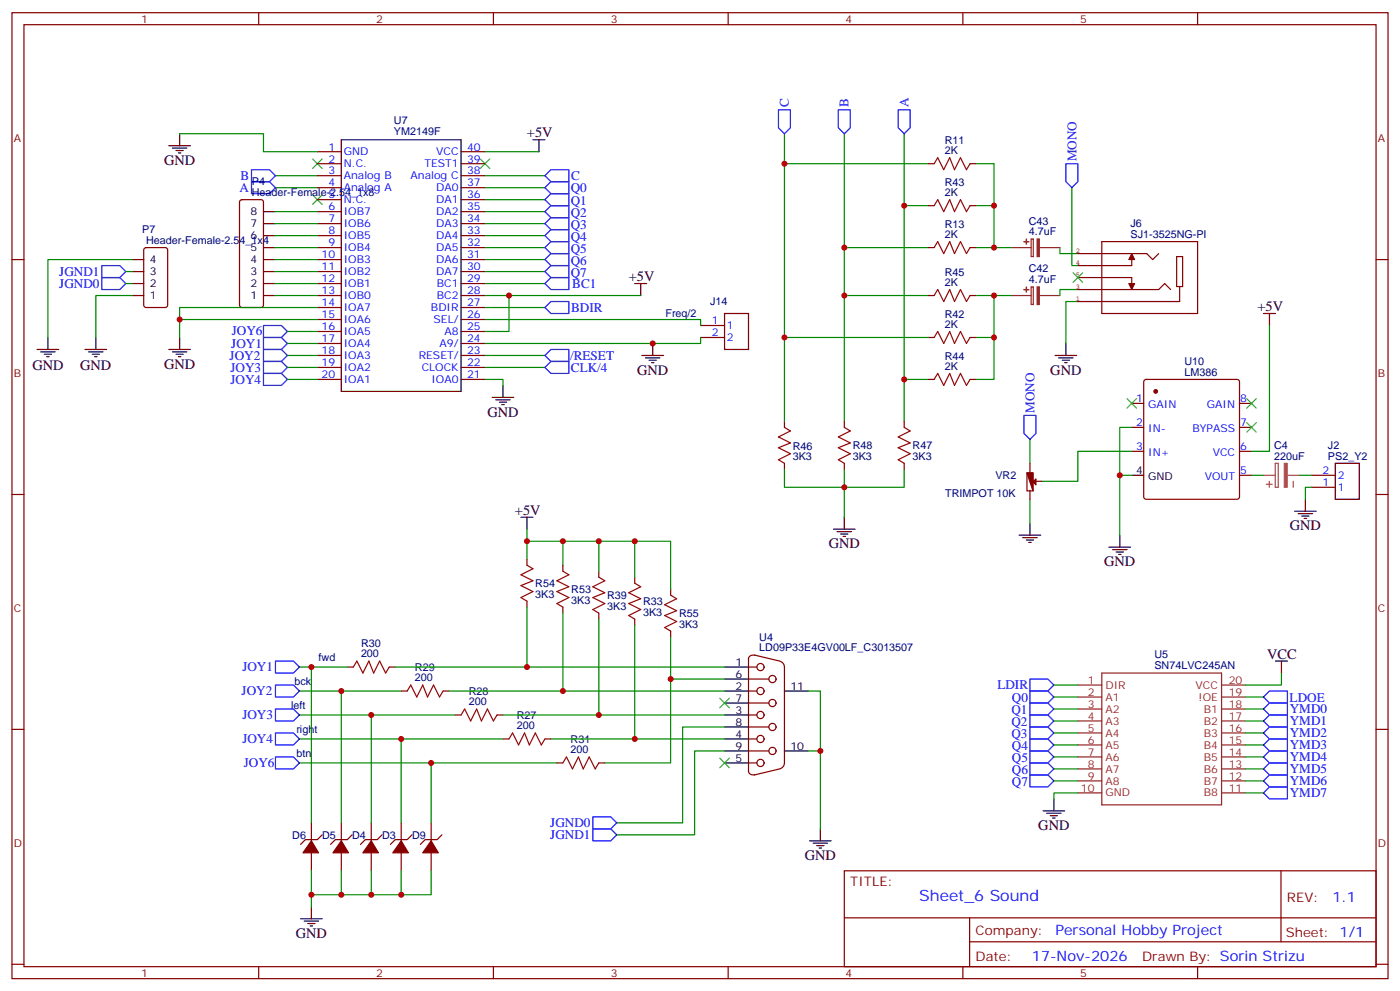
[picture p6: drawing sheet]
<svg xmlns="http://www.w3.org/2000/svg" width="412mm" height="292mm" viewBox="0 0 412 292" stroke-linecap="round" stroke-linejoin="round" font-family="sans-serif">
<g fill="none" stroke="#870000" stroke-width=".35">
<path d="M3.5 3.7h405.4v284.4h-405.4zM7.1 7.3h398.2v277.3h-398.2zM76.2 3.7v3.6M145.3 3.7v3.6M214.5 3.7v3.6M283.6 3.7v3.6M352.8 3.7v3.6M70.8 59l.5-.2h5.6l.5 .2 .2 .5v30.3l-.2 .5-.5 .2h-5.6l-.5-.2-.2-.5v-30.3zM93.5 48.2h7M93.5 44.7h7M93.5 51.7h7M93.5 55.2h7"/>
<path d="M93.5 58.8h7M135.8 48.2h7.1M135.8 44.7h7.1M135.8 51.7h7.1M135.8 55.2h7.1M135.8 58.8h7.1M273.4 48.2h1.8M285.8 48.2h1.7M3.5 76.4h3.6M42.6 73.1l.4-.2h5.7l.6 .4 .1 16.5-.5 .7h-5.9l-.6-.4-.1-16.5zM93.5 76.4h7M93.5 72.9h7"/>
<path d="M93.5 62.3h7M93.5 65.8h7M93.5 69.4h7M93.5 79.9h7M135.8 76.4h7.1M135.8 72.9h7.1M135.8 62.3h7.1M135.8 65.8h7.1M135.8 69.4h7.1M135.8 79.9h7.1M273.4 72.9h1.8M273.4 60.5h1.8"/>
<path d="M285.8 72.9h1.7M285.8 60.5h1.7M405.3 76.4h3.6M93.5 87h7M93.5 83.5h7M93.5 90.5h7M93.5 94.1h7M93.5 97.6h7M135.8 87h7.1M135.8 83.5h7.1M135.8 90.5h7.1M135.8 94.1h7.1"/>
<path d="M135.8 97.6h7.1M206.4 99.3h7M206.4 95.8h7M273.4 99.3h1.8M273.4 87h1.8M285.8 99.3h1.7M285.8 87h1.7M93.5 111.7h7M93.5 101.1h7M93.5 104.6h7M93.5 108.2h7M135.8 111.7h7.1"/>
<path d="M135.8 101.1h7.1M135.8 104.6h7.1M135.8 108.2h7.1M273.4 111.7h1.8M285.8 111.7h1.7M333.4 118.7h3.5M337.1 111.9l.5-.2h26.8l.5 .2 .2 .5v33.9l-.2 .5-.5 .2h-26.8l-.5-.3-.2-.4v-33.9zM365.1 118.7h3.6M231.1 124v1.8M231.1 136.4v1.7M248.7 124v1.8M248.7 136.4v1.7"/>
<path d="M266.3 124v1.8M266.3 136.4v1.7M333.4 125.8h3.5M333.4 132.9h3.5M365.1 125.8h3.6M365.1 132.9h3.6M365.1 139.9h3.6M386.3 139.9h7M3.5 145.6h3.6M386.3 143.4h7M405.3 145.6h3.6M155.2 164.6v1.8"/>
<path d="M155.2 177v1.7M165.8 166.4v1.7M165.8 178.7v1.8M176.4 168.1v1.8M187 169.9v1.8M197.6 173.4v1.8M102.3 196.4h1.8M114.7 196.4h1.7M176.4 180.5v1.7M187 182.2v1.8M197.6 185.8v1.7M220.5 196.4h2.5"/>
<path d="M220.5 193.9v33.1M220.5 199.9h6M222.2 192.8l7.5 1.8M222.4 192.9a1.31 1.31 0 0 0-1.9 1.1M229.8 194.7a1.77 1.77 0 0 1 1.3 1.7v28.2a1.77 1.77 0 0 1-1.3 1.7M3.5 214.7h3.6M118.2 203.4h1.7M130.5 203.4h1.8M134.1 210.5h1.7M146.4 210.5h1.8M148.2 217.5h1.7M160.5 217.5h1.8"/>
<path d="M220.5 203.4h2.5M220.5 210.5h2.5M220.5 217.5h2.5M220.5 214h6M220.5 206.9h6M405.3 214.7h3.6M164 224.6h1.8M176.4 224.6h1.8M220.5 224.6h2.5M220.5 221.1h6M220.5 226.9a1.41 1.41 0 0 0 1.9 1.1M229.7 226.3l-7.5 1.8"/>
<path d="M91.7 242.2v5.3M91.7 251v5.3M94.9 245.7l-1.4 1.5h-3.5l-1.5 1.4M100.5 242.2v5.3M100.5 251v5.3M103.7 245.7l-1.4 1.5h-3.5l-1.4 1.4M109.4 242.2v5.3M109.4 251v5.3M112.5 245.7l-1.4 1.5h-3.5l-1.4 1.4M118.2 242.2v5.3M118.2 251v5.3M121.4 245.7l-1.5 1.5h-3.5l-1.4 1.4"/>
<path d="M127 242.2v5.3M127 251v5.3M130.2 245.7l-1.4 1.5h-3.6l-1.4 1.4M248.7 256.3h156.6v28.3h-156.6zM377.3 256.4v20.8M248.7 270.2h156.5M285.6 277.2h119.6M285.6 270.2v14.1M3.5 283.8h3.6M76.2 284.6v3.5M145.3 284.6v3.5M214.5 284.6v3.5"/>
<path d="M283.6 284.6v3.5M352.8 284.6v3.5M405.3 283.8h3.6"/>
<circle cx="224" cy="196.4" r="1.06"/>
<circle cx="227.5" cy="199.9" r="1.06"/>
<circle cx="224" cy="203.4" r="1.06"/>
<circle cx="224" cy="217.5" r="1.06"/>
<circle cx="224" cy="210.5" r="1.06"/>
<circle cx="227.5" cy="214" r="1.06"/>
<circle cx="227.5" cy="206.9" r="1.06"/>
<circle cx="224" cy="224.6" r="1.06"/>
<circle cx="227.5" cy="221.1" r="1.06"/>
</g>
<g fill="none" stroke="#3c3" stroke-width=".35">
<path d="M92.1 57.4l2.8 2.8M92.1 46.8l2.8 2.8M94.9 57.4l-2.8 2.8M94.9 46.8l-2.8 2.8M141.5 46.8l2.8 2.8M144.3 46.8l-2.8 2.8M316.1 80.3l2.8 2.8M318.9 80.3l-2.8 2.8M332 117.3l2.8 2.9M334.8 117.3l-2.8 2.9M367.2 117.3l2.9 2.9M370.1 117.3l-2.9 2.9"/>
<path d="M367.2 124.4l2.9 2.8M370.1 124.4l-2.9 2.8M212 205.5l2.8 2.9M214.8 205.5l-2.8 2.9M212 223.2l2.8 2.8M214.8 223.2l-2.8 2.8"/>
</g>
<g fill="none" stroke="#8c2424" stroke-width=".35">
<path d="M298.1 72.9h5.6M303.7 70.3h.7v5.2h-.7zM306.2 72.9h6M298.1 87h5.6M303.7 84.5h.7v5.1h-.7zM306.2 87h6M324.6 198.1h35.2v38.8h-35.2zM317.5 201.6h7.1M317.5 205.2h7.1M317.5 208.7h7.1M317.5 212.2h7.1M317.5 215.8h7.1"/>
<path d="M317.5 219.3h7.1M359.8 201.6h7.1M359.8 205.2h7.1M359.8 208.7h7.1M359.8 212.2h7.1M359.8 215.8h7.1M359.8 219.3h7.1M317.5 222.8h7.1M317.5 226.3h7.1M317.5 229.9h7.1M317.5 233.4h7.1M359.8 222.8h7.1"/>
<path d="M359.8 226.3h7.1M359.8 229.9h7.1M359.8 233.4h7.1"/>
</g>
<g fill="#8c2424" stroke="#8c2424" stroke-width=".35">
<path d="M305.5 84.5h.6v5.1h-.6z"/>
<path d="M302.3 84.5l.1 1.4z"/>
<path d="M301.6 85.2l1.4 .1z"/>
<path d="M305.5 70.3h.6v5.2h-.6z"/>
<path d="M302.3 70.4l.1 1.4z"/>
<path d="M301.6 71.1l1.4 .1z"/>
</g>
<g fill="none" stroke="#008700" stroke-width=".35">
<path d="M52.9 39.4h24.7v5.3h15.9M231.1 39.4v84.6M248.7 39.4v84.6M266.3 39.4v84.6M81.1 55.2h12.4M81.1 51.7h12.4M142.9 58.8h17.6M142.9 55.2h17.6M142.9 51.7h17.6M142.9 44.7h15.8M231.1 48.2h42.3M287.5 48.2h5.3v12.3"/>
<path d="M315.7 55.2v23h1.8M37 79.9h1.8M38.8 76.4h-24.7v22.9M81.1 72.9h12.4M81.1 79.9h12.4M81.1 76.4h12.4M81.1 69.4h12.4M81.1 65.8h12.4M81.1 62.3h12.4M142.9 72.9h17.6M142.9 79.9h17.6M142.9 76.4h17.6"/>
<path d="M142.9 69.4h17.6M142.9 65.8h17.6M142.9 62.3h17.6M248.7 72.9h24.7M266.3 60.5h7.1M287.5 60.5h5.3v12.4h-5.3M292.8 72.9h5.3M312.2 72.9v1.7h5.3M37 83.5h1.8M38.8 87h-10.6v12.3M52.9 94.1h40.6M81.1 87h12.4"/>
<path d="M81.1 83.5h12.4M84.7 97.6h8.8M93.5 90.5h-40.6v8.8M142.9 94.1h63.5v1.7M142.9 87h45.8M142.9 90.5h17.6M142.9 83.5h17.6M149.9 87v10.6h-7M206.4 99.3v1.8h-63.5M231.1 99.3h42.3M248.7 87h24.7M287.5 87h10.6"/>
<path d="M292.8 87v12.3h-5.3M292.8 99.3v12.4h-5.3M317.5 85.2h-5.3v1.8M317.5 88.8h-3.5v12.3M373.9 95.8v37.1h-5.2M84.7 111.7h8.8M84.7 108.2h8.8M84.7 104.6h8.8M84.7 101.1h8.8M142.9 111.7h5.3v1.8M142.9 108.2h17.6M142.9 104.6h17.6"/>
<path d="M266.3 111.7h7.1M231.1 138.1v5.3h17.6v-5.3M266.3 138.1v5.3h-17.6v8.9M303.4 129.3v7.1M333.4 139.9h-3.6v17.7M333.4 132.9h-15.9v8.8h-10.6M333.4 125.8h-3.6v14.1M368.7 139.9h3.5M382.8 139.9h3.5M155.2 159.3h10.6v7.1M155.2 155.8v8.8M165.8 159.3h10.6v8.8"/>
<path d="M176.4 159.3h10.6v10.6M187 159.3h10.6v14.1M303.4 147v7M386.3 143.4h-1.8v3.6M155.2 178.7v17.7M88.2 196.4h14.1M91.7 196.4v45.8M116.4 196.4h97M165.8 180.5v22.9M176.4 182.2v28.3M187 184v33.5M197.6 187.5v12.4"/>
<path d="M213.4 199.9h-15.8v24.7h-19.4M377.5 198.1v3.5h-10.6M88.2 203.4h30M88.2 210.5h45.9M88.2 217.5h60M100.5 203.4v38.8M109.4 210.5v31.7M118.2 217.5v24.7M132.3 203.4h81.1M148.2 210.5h65.2M162.3 217.5h51.1M213.4 214h-12.3v28.2h-19.4"/>
<path d="M238.1 203.4h3.6v17.7M310.4 208.7h7.1M310.4 212.2h7.1M310.4 215.8h7.1M310.4 219.3h7.1M310.4 205.2h7.1M310.4 201.6h7.1M366.9 208.7h5.3M366.9 212.2h5.3M366.9 215.8h5.3M366.9 219.3h5.3M366.9 205.2h5.3"/>
<path d="M88.2 224.6h75.8M127 224.6v17.6M213.4 221.1h-8.8v24.6h-22.9M238.1 221.1h3.6v22.9M310.4 222.8h7.1M310.4 226.3h7.1M310.4 229.9h7.1M317.5 233.4h-7.1v1.8M366.9 222.8h5.3M366.9 226.3h5.3M366.9 229.9h5.3M366.9 233.4h5.3"/>
<path d="M91.7 256.3v10.6M100.5 256.3v7.1h-8.8M109.4 256.3v7.1h-8.9M118.2 256.3v7.1h-8.8M127 256.3v7.1h-8.8"/>
</g>
<g fill="none" stroke="#000" stroke-width=".35">
<path d="M52.9 39.4v3.5M49.7 42.9h6.4M50.8 43.6h4.2M51.9 44.3h2.1M52.6 45h.7M100.5 41.1h35.3v74.1h-35.3zM157 41.1h3.5M158.7 41.1v3.6M38.8 79.9h3.5M38.8 76.4h3.5M77.6 79.9h3.5M77.6 76.4h3.5"/>
<path d="M77.6 72.9h3.5M77.6 69.4h3.5M77.6 65.8h3.5M77.6 62.3h3.5M14.1 99.3v3.6M28.2 99.3v3.6M38.8 83.5h3.5M38.8 87h3.5M52.9 99.3v3.6M77.6 83.5h3.5M77.6 87h3.5M187 83.5h3.5"/>
<path d="M188.7 83.5v3.5M213.4 92.3h7.1v10.6h-7.1zM372.2 92.3h3.5M373.9 92.3v3.5M10.9 102.9h6.4M12 103.6h4.2M13.1 104.3h2.1M13.8 105h.7M25 102.9h6.4M26.1 103.6h4.2M27.2 104.3h2.1M27.9 105h.7"/>
<path d="M49.7 102.9h6.4M50.8 103.6h4.2M51.9 104.3h2.1M52.6 105h.7M145 117h6.3M146 117.7h4.3M147.1 118.4h2.1M147.8 119.1h.7M148.2 113.5v3.5M189.1 104.6h6.3M190.1 105.3h4.3M191.2 106h2.1"/>
<path d="M191.9 106.8h.7M192.3 101.1v3.5M310.8 104.6h6.3M311.9 105.3h4.2M312.9 106h2.1M313.6 106.8h.7M314 101.1v3.5M333.4 139.9h3.5M393.3 136.4h7.1v10.6h-7.1zM153.5 152.3h3.5M155.2 152.3v3.5M245.5 155.8h6.4"/>
<path d="M246.6 156.5h4.2M247.6 157.2h2.2M248.4 157.9h.7M248.7 152.3v3.5M300.2 157.6h6.4M301.3 158.3h4.2M302.3 159h2.1M303 159.7h.7M303.4 154v3.6M329.8 157.6v3.5M381.4 150.5h6.3M382.4 151.2h4.2"/>
<path d="M383.5 151.9h2.1M384.2 152.6h.7M384.5 147v3.5M326.7 161.1h6.3M327.7 161.8h4.3M328.8 162.5h2.1M329.5 163.2h.7M213.4 199.9h7.1M213.4 196.4h7.1M375.7 194.6h3.5M377.5 194.6v3.5M213.4 203.4h7.1"/>
<path d="M213.4 214h7.1M213.4 206.9h7.1M213.4 217.5h7.1M213.4 210.5h7.1M231.1 203.4h7M213.4 221.1h7.1M213.4 224.6h7.1M231.1 221.1h7M307.3 238.7h6.3M308.3 239.4h4.3M310.4 235.2v3.5M238.5 247.5h6.3"/>
<path d="M239.5 248.2h4.3M240.6 248.9h2.1M241.3 249.6h.7M241.7 244v3.5M309.4 240.1h2.1M310.1 240.8h.7M88.5 270.4h6.4M89.6 271.1h4.2M90.7 271.9h2.1M91.4 272.6h.7M91.7 266.9v3.5"/>
</g>
<g fill="none" stroke="#00f" stroke-width=".35">
<path d="M229.3 32.3h3.5v5.3l-1.7 1.8-1.8-1.8zM246.9 32.3h3.6v5.3l-1.8 1.8-1.8-1.8zM264.6 32.3h3.5v5.3l-1.8 1.8-1.7-1.8zM74.1 50h5.3l1.7 1.7-1.7 1.8h-5.3zM74.1 53.5h5.3l1.7 1.7-1.7 1.8h-5.3zM160.5 55.2l1.8-1.7h5.3v3.5h-5.3zM160.5 51.7l1.8-1.7h5.3v3.5h-5.3zM162.3 57h5.3v3.5h-5.3l-1.8-1.7zM314 48.2h3.5v5.3l-1.8 1.7-1.7-1.7zM30 78.2h5.3l1.7 1.7-1.7 1.8h-5.3zM160.5 79.9l1.8-1.7h5.3v3.5h-5.3zM160.5 72.9l1.8-1.8h5.3v3.5h-5.3z"/>
<path d="M160.5 69.4l1.8-1.8h5.3v3.5h-5.3zM160.5 65.8l1.8-1.7h5.3v3.5h-5.3zM160.5 62.3l1.8-1.8h5.3v3.6h-5.3zM162.3 74.6h5.3v3.6h-5.3l-1.8-1.8zM30 81.7h5.3l1.7 1.8-1.7 1.7h-5.3zM77.6 99.3h5.3l1.8 1.8-1.8 1.8h-5.3zM77.6 95.8h5.3l1.8 1.8-1.8 1.7h-5.3zM160.5 83.5l1.8-1.8h5.3v3.5h-5.3zM160.5 90.5l1.8-1.7h5.3v3.5h-5.3zM77.6 102.9h5.3l1.8 1.7-1.8 1.8h-5.3zM77.6 106.4h5.3l1.8 1.8-1.8 1.7h-5.3zM77.6 109.9h5.3l1.8 1.8-1.8 1.8h-5.3z"/>
<path d="M160.5 108.2l1.8-1.8h5.3v3.5h-5.3zM160.5 104.6l1.8-1.7h5.3v3.5h-5.3zM301.6 122.3h3.6v5.3l-1.8 1.7-1.8-1.7zM81.1 194.6h5.3l1.8 1.8-1.8 1.7h-5.3zM303.4 199.9h5.3l1.7 1.7-1.7 1.8h-5.3zM81.1 215.8h5.3l1.8 1.7-1.8 1.8h-5.3zM81.1 208.7h5.3l1.8 1.8-1.8 1.7h-5.3zM81.1 201.6h5.3l1.8 1.8-1.8 1.8h-5.3zM303.4 217.5h5.3l1.7 1.8-1.7 1.8h-5.3zM303.4 214h5.3l1.7 1.8-1.7 1.7h-5.3zM303.4 210.5h5.3l1.7 1.7-1.7 1.8h-5.3zM303.4 206.9h5.3l1.7 1.8-1.7 1.8h-5.3z"/>
<path d="M303.4 203.4h5.3l1.7 1.8-1.7 1.7h-5.3zM372.2 205.2l1.7-1.8h5.3v3.5h-5.3zM373.9 217.5h5.3v3.6h-5.3l-1.7-1.8zM373.9 214h5.3v3.5h-5.3l-1.7-1.7zM373.9 210.5h5.3v3.5h-5.3l-1.7-1.8zM373.9 206.9h5.3v3.6h-5.3l-1.7-1.8zM81.1 222.8h5.3l1.8 1.8-1.8 1.7h-5.3zM303.4 228.1h5.3l1.7 1.8-1.7 1.7h-5.3zM303.4 224.6h5.3l1.7 1.7-1.7 1.8h-5.3zM303.4 221.1h5.3l1.7 1.7-1.7 1.8h-5.3zM373.9 231.6h5.3v3.6h-5.3l-1.7-1.8zM373.9 228.1h5.3v3.5h-5.3l-1.7-1.7z"/>
<path d="M373.9 224.6h5.3v3.5h-5.3l-1.7-1.8zM373.9 221.1h5.3v3.5h-5.3l-1.7-1.8zM174.6 244h5.3l1.8 1.7-1.8 1.8h-5.3zM174.6 240.5h5.3l1.8 1.7-1.8 1.8h-5.3z"/>
</g>
<g fill="none" stroke="#a10000" stroke-width=".35">
<path d="M275.2 48.2l1-1.8 1.8 3.6 1.8-3.6 1.4 3.6 1.7-3.6 1.8 3.6 1.1-1.8M275.2 72.9l1-1.8 1.8 3.5 1.8-3.5 1.4 3.5 1.7-3.5 1.8 3.5 1.1-1.7M275.2 60.5l1-1.7 1.8 3.5 1.8-3.5 1.4 3.5 1.7-3.5 1.8 3.5 1.1-1.8M275.2 99.3l1-1.7 1.8 3.5 1.8-3.5 1.4 3.5 1.7-3.5 1.8 3.5 1.1-1.8M275.2 87l1-1.8 1.8 3.6 1.8-3.6 1.4 3.6 1.7-3.6 1.8 3.6 1.1-1.8M275.2 111.7l1-1.8 1.8 3.6 1.8-3.6 1.4 3.6 1.7-3.6 1.8 3.6 1.1-1.8M231.1 125.8l1.7 1.1-3.5 1.7 3.5 1.8-3.5 1.4 3.5 1.8-3.5 1.7 1.8 1.1M248.7 125.8l1.8 1.1-3.6 1.7 3.6 1.8-3.6 1.4 3.6 1.8-3.6 1.7 1.8 1.1M266.3 125.8l1.8 1.1-3.5 1.7 3.5 1.8-3.5 1.4 3.5 1.8-3.5 1.7 1.7 1.1M155.2 166.4l1.8 1-3.5 1.8 3.5 1.8-3.5 1.4 3.5 1.7-3.5 1.8 1.7 1.1M165.8 168.1l1.8 1.1-3.6 1.8 3.6 1.7-3.6 1.4 3.6 1.8-3.6 1.8 1.8 1M176.4 169.9l1.8 1.1-3.6 1.7 3.6 1.8-3.6 1.4 3.6 1.8-3.6 1.7 1.8 1.1"/>
<path d="M187 171.7l1.7 1-3.5 1.8 3.5 1.7-3.5 1.5 3.5 1.7-3.5 1.8 1.8 1M197.6 175.2l1.7 1-3.5 1.8 3.5 1.8-3.5 1.4 3.5 1.8-3.5 1.7 1.8 1.1M104.1 196.4l1-1.8 1.8 3.5 1.8-3.5 1.4 3.5 1.7-3.5 1.8 3.5 1.1-1.7M119.9 203.4l1.1-1.8 1.8 3.6 1.7-3.6 1.4 3.6 1.8-3.6 1.8 3.6 1-1.8M135.8 210.5l1.1-1.8 1.7 3.5 1.8-3.5 1.4 3.5 1.8-3.5 1.7 3.5 1.1-1.7M149.9 217.5l1.1-1.7 1.8 3.5 1.7-3.5 1.4 3.5 1.8-3.5 1.8 3.5 1-1.8M165.8 224.6l1.1-1.8 1.7 3.5 1.8-3.5 1.4 3.5 1.8-3.5 1.7 3.5 1.1-1.7"/>
</g>
<g fill="#850000" stroke="#850000" stroke-width=".29">
<path d="M333.4 74.6l.9 1.8h-1.8z"/>
<path d="M332.5 83.5h1.8l-.9 1.7z"/>
</g>
<path d="M317.5 74.6h20.3l1.7 1.8 1.8-1.8M324.6 71.1h28.2v21.2h-28.2zM333.4 74.6v3.6h-15.9M346.6 75.5h1.8v8.8h-1.8zM317.5 85.2h23.8l1.8-1.7 1.7 1.7M317.5 81.7h15.9v3.5M347.5 84.3v4.5h-30M302.5 139.2h1.8v5.3h-1.8zM303.4 136.4v2.6M303.4 144.3v2.7M304.3 141.7h2.6" fill="none" stroke="#850000" stroke-width=".35"/>
<g fill="#870000" stroke="#870000" stroke-width=".35">
<path d="M127 247.5l2.1 3.5h-4.6z"/>
<path d="M91.7 247.5l2.1 3.5h-4.5z"/>
<path d="M100.5 247.5l2.2 3.5h-4.6z"/>
<path d="M109.4 247.5l2.1 3.5h-4.6z"/>
<path d="M118.2 247.5l2.1 3.5h-4.6z"/>
<circle cx="340.4" cy="115.2" r=".53"/>
</g>
<path d="M372.2 139.9h3.5M375.7 136.4h.8v7h-.8zM379.3 139.9h3.5M373 142.6h1.8M373.9 141.7v1.7M380.9 141.7v1.7" fill="none" stroke="#a64a4a" stroke-width=".35"/>
<path d="M378.3 136.4h.9v7h-.9z" fill="#a64a4a" stroke="#a64a4a" stroke-width=".29"/>
<g fill="#850000" stroke="#850000" stroke-width=".35">
<path d="M302.5 139.2h1.8v5.3z"/>
<path d="M305.2 141v1.7l-.9-.8z"/>
</g>
<g fill="#c00">
<circle cx="292.8" cy="72.9" r=".88"/>
<circle cx="248.7" cy="72.9" r=".88"/>
<circle cx="292.8" cy="99.3" r=".88"/>
<circle cx="266.3" cy="111.7" r=".88"/>
<circle cx="149.9" cy="87" r=".88"/>
<circle cx="292.8" cy="60.5" r=".88"/>
<circle cx="231.1" cy="48.2" r=".88"/>
<circle cx="292.8" cy="87" r=".88"/>
<circle cx="231.1" cy="99.3" r=".88"/>
<circle cx="248.7" cy="87" r=".88"/>
<circle cx="266.3" cy="60.5" r=".88"/>
<circle cx="248.7" cy="143.4" r=".88"/>
<circle cx="192.3" cy="101.1" r=".88"/>
<circle cx="52.9" cy="94.1" r=".88"/>
<circle cx="155.2" cy="196.4" r=".88"/>
<circle cx="91.7" cy="196.4" r=".88"/>
<circle cx="165.8" cy="203.4" r=".88"/>
<circle cx="155.2" cy="159.3" r=".88"/>
<circle cx="100.5" cy="203.4" r=".88"/>
<circle cx="91.7" cy="263.4" r=".88"/>
<circle cx="165.8" cy="159.3" r=".88"/>
<circle cx="176.4" cy="210.5" r=".88"/>
<circle cx="109.4" cy="210.5" r=".88"/>
<circle cx="100.5" cy="263.4" r=".88"/>
<circle cx="176.4" cy="159.3" r=".88"/>
<circle cx="187" cy="217.5" r=".88"/>
<circle cx="118.2" cy="217.5" r=".88"/>
<circle cx="109.4" cy="263.4" r=".88"/>
<circle cx="118.2" cy="263.4" r=".88"/>
<circle cx="127" cy="224.6" r=".88"/>
<circle cx="197.6" cy="199.9" r=".88"/>
<circle cx="187" cy="159.3" r=".88"/>
<circle cx="241.7" cy="221.1" r=".88"/>
<circle cx="329.8" cy="139.9" r=".88"/>
</g>
<text font-size="4.6" fill="#00f" x="270.8" y="265.4">Sheet_6 Sound</text>
<g font-size="4.2">
<text x="155.2" y="40.4">+5V</text>
<text x="48.3" y="48.5">GND</text>
<text x="185.2" y="82.8">+5V</text>
<text x="370.4" y="91.6">+5V</text>
<text x="9.5" y="108.9">GND</text>
<text x="23.6" y="108.9">GND</text>
<text x="48.3" y="108.5">GND</text>
<text x="187.7" y="110.3">GND</text>
<text x="309.4" y="110.3">GND</text>
<text x="143.6" y="122.6">GND</text>
<text x="151.7" y="151.6">+5V</text>
<text x="244.1" y="161.4">GND</text>
<text x="379.9" y="156.1">GND</text>
<text x="325.3" y="166.7">GND</text>
<text x="373.2" y="193.9">VCC</text>
<text x="305.9" y="244.3">GND</text>
<text x="237.1" y="253.2">GND</text>
<text x="87.1" y="276.1">GND</text>
</g>
<g font-size="4.2" fill="#00f">
<text x="392.5" y="265.6">1.1</text>
<text x="310.9" y="275.2">Personal Hobby Project</text>
<text x="304" y="283">17-Nov-2026</text>
</g>
<g font-size="3.9" fill="#00f">
<text x="232.3" y="31.4" transform="rotate(-90 232.3 31.4)">C</text>
<text x="250" y="31.4" transform="rotate(-90 250 31.4)">B</text>
<text x="267.6" y="31.4" transform="rotate(-90 267.6 31.4)">A</text>
<text x="317.1" y="47.5" transform="rotate(-90 317.1 47.5)">MONO</text>
<text x="70.8" y="53">B</text>
<text x="168.2" y="53">C</text>
<text x="70.6" y="56.5">A</text>
<text x="168.1" y="56.6">Q0</text>
<text x="168.1" y="63.8">Q2</text>
<text x="168.1" y="60.2">Q1</text>
<text x="168.1" y="70.8">Q4</text>
<text x="168.1" y="67.3">Q3</text>
<text x="168.1" y="77.9">Q6</text>
<text x="168.1" y="74.3">Q5</text>
<text x="17.4" y="81.2">JGND1</text>
<text x="168.1" y="81.4">Q7</text>
<text x="17.4" y="84.7">JGND0</text>
<text x="168.6" y="84.7">BC1</text>
<text x="168.2" y="91.8">BDIR</text>
<text x="68.3" y="98.7">JOY6</text>
<text x="67.7" y="105.9">JOY2</text>
<text x="68.1" y="102.5">JOY1</text>
<text x="168" y="106">/RESET</text>
<text x="67.9" y="109.4">JOY3</text>
<text x="67.9" y="113">JOY4</text>
<text x="168.2" y="109.4">CLK/4</text>
<text x="304.8" y="121.6" transform="rotate(-90 304.8 121.6)">MONO</text>
<text x="71.4" y="197.6">JOY1</text>
<text x="293.8" y="202.9">LDIR</text>
<text x="71.2" y="204.7">JOY2</text>
<text x="298.1" y="206.5">Q0</text>
<text x="379.9" y="206.5">LDOE</text>
<text x="379.9" y="210">YMD0</text>
<text x="71.4" y="211.7">JOY3</text>
<text x="297.9" y="213.7">Q2</text>
<text x="297.9" y="210.2">Q1</text>
<text x="379.9" y="213.5">YMD1</text>
<text x="71.4" y="218.8">JOY4</text>
<text x="297.9" y="217.2">Q3</text>
<text x="298.1" y="220.7">Q4</text>
<text x="379.9" y="220.6">YMD3</text>
<text x="379.9" y="217">YMD2</text>
<text x="71.8" y="225.7">JOY6</text>
<text x="298.1" y="227.8">Q6</text>
<text x="298.1" y="224.3">Q5</text>
<text x="379.9" y="227.6">YMD5</text>
<text x="379.9" y="224.1">YMD4</text>
<text x="298.1" y="231.3">Q7</text>
<text x="379.9" y="231.1">YMD6</text>
<text x="379.9" y="234.7">YMD7</text>
<text x="162.1" y="243.5">JGND0</text>
<text x="162.1" y="247">JGND1</text>
</g>
<g font-size="3.9" fill="#800">
<text x="250.5" y="260.9">TITLE:</text>
<text x="379.1" y="265.6">REV:</text>
<text x="287.4" y="275.1">Company:</text>
<text x="378.7" y="275.7">Sheet: 1/1</text>
<text x="287.4" y="282.8">Date:</text>
<text x="336.4" y="282.9">Drawn By: Sorin Strizu</text>
</g>
<g font-size="3.2" fill="#800">
<text x="41.6" y="6.7">1</text>
<text x="110.8" y="6.7">2</text>
<text x="179.9" y="6.7">3</text>
<text x="249.1" y="6.7">4</text>
<text x="318.2" y="6.7">5</text>
<text x="4.1" y="41.8">A</text>
<text x="405.9" y="41.8">A</text>
<text x="4.1" y="111">B</text>
<text x="405.9" y="111">B</text>
<text x="4.1" y="180.1">C</text>
<text x="405.9" y="180.1">C</text>
<text x="4.1" y="249.3">D</text>
<text x="405.9" y="249.3">D</text>
<text x="41.6" y="287.5">1</text>
<text x="110.8" y="287.5">2</text>
<text x="179.9" y="287.5">3</text>
<text x="249.1" y="287.5">4</text>
<text x="318.2" y="287.5">5</text>
</g>
<g font-size="3.2" fill="#000080">
<text x="116" y="39.9">YM2149F</text>
<text x="116" y="36.6">U7</text>
<text x="278.3" y="45.4">2K</text>
<text x="278.3" y="42.3">R11</text>
<text x="74.2" y="57.7">Header-Female-2.54_1x8</text>
<text x="74.2" y="54.5">P4</text>
<text x="278.3" y="57.7">2K</text>
<text x="278.3" y="54.7">R43</text>
<text x="41.9" y="68.6">P7</text>
<text x="43.1" y="71.8">Header-Female-2.54_1x4</text>
<text x="278.3" y="70.1">2K</text>
<text x="278.3" y="67">R13</text>
<text x="303" y="69.3">4.7uF</text>
<text x="303" y="66.1">C43</text>
<text x="333" y="70.1">SJ1-3525NG-PI</text>
<text x="333" y="66.8">J6</text>
<text x="278.3" y="81.1">R45</text>
<text x="303" y="83.4">4.7uF</text>
<text x="303" y="80.2">C42</text>
<text x="209.2" y="89.9">J14</text>
<text x="278.3" y="84.2">2K</text>
<text x="196" y="93.4">Freq/2</text>
<text x="278.3" y="93.5">R42</text>
<text x="278.3" y="96.5">2K</text>
<text x="278.3" y="105.8">R44</text>
<text x="348.9" y="107.5">U10</text>
<text x="278.3" y="108.9">2K</text>
<text x="348.9" y="110.6">LM386</text>
<text x="233.5" y="135.4">3K3</text>
<text x="233.5" y="132.4">R46</text>
<text x="251.2" y="135.3">3K3</text>
<text x="251.2" y="132.2">R48</text>
<text x="268.8" y="135.3">3K3</text>
<text x="268.8" y="132.2">R47</text>
<text x="375.3" y="135.3">220uF</text>
<text x="375.3" y="132.3">C4</text>
<text x="391.2" y="135.3">PS2_Y2</text>
<text x="391.2" y="132.3">J2</text>
<text x="293.2" y="141.1">VR2</text>
<text x="278.4" y="146.4">TRIMPOT 10K</text>
<text x="157.7" y="172.7">R54</text>
<text x="157.7" y="175.9">3K3</text>
<text x="168.3" y="177.8">3K3</text>
<text x="168.3" y="174.6">R53</text>
<text x="178.9" y="179.5">3K3</text>
<text x="178.9" y="176.3">R39</text>
<text x="189.4" y="178.1">R33</text>
<text x="189.4" y="181.3">3K3</text>
<text x="200" y="184.8">3K3</text>
<text x="200" y="181.6">R55</text>
<text x="106.3" y="190.5">R30</text>
<text x="223.7" y="191.8">LD09P33E4GV00LF_C3013507</text>
<text x="223.7" y="188.6">U4</text>
<text x="93.8" y="194.6">fwd</text>
<text x="106.3" y="193.5">200</text>
<text x="122.2" y="197.5">R29</text>
<text x="340.1" y="196.9">SN74LVC245AN</text>
<text x="340.1" y="193.6">U5</text>
<text x="86.8" y="201.6">bck</text>
<text x="122.2" y="200.6">200</text>
<text x="85.7" y="208.7">left</text>
<text x="138.1" y="207.6">200</text>
<text x="138.1" y="204.6">R28</text>
<text x="87.3" y="215.8">right</text>
<text x="152.2" y="214.7">200</text>
<text x="152.2" y="211.6">R27</text>
<text x="168.1" y="221.8">200</text>
<text x="168.1" y="218.6">R31</text>
<text x="87.3" y="222.8">btn</text>
<text x="86.1" y="246.9">D6</text>
<text x="94.9" y="246.9">D5</text>
<text x="103.7" y="246.9">D4</text>
<text x="112.5" y="246.9">D3</text>
<text x="121.4" y="246.9">D9</text>
</g>
<g font-size="3.2" fill="#00f">
<text x="96.8" y="44.3">1</text>
<text x="96.8" y="47.8">2</text>
<text x="101.2" y="45.7">GND</text>
<text x="128.5" y="45.7">VCC</text>
<text x="137.6" y="47.8">39</text>
<text x="137.6" y="44.3">40</text>
<text x="96.8" y="51.4">3</text>
<text x="101.2" y="49.2">N.C.</text>
<text x="101.2" y="52.8">Analog B</text>
<text x="120.9" y="52.8">Analog C</text>
<text x="125" y="49.2">TEST1</text>
<text x="137.6" y="51.4">38</text>
<text x="96.8" y="54.9">4</text>
<text x="96.8" y="58.4">5</text>
<text x="101.2" y="56.3">Analog A</text>
<text x="101.2" y="59.8">N.C.</text>
<text x="128.5" y="59.8">DA1</text>
<text x="128.5" y="56.3">DA0</text>
<text x="137.6" y="58.4">36</text>
<text x="137.6" y="54.9">37</text>
<text x="96.8" y="61.9">6</text>
<text x="96.8" y="65.5">7</text>
<text x="101.2" y="63.4">IOB7</text>
<text x="128.5" y="63.4">DA2</text>
<text x="137.6" y="65.5">34</text>
<text x="137.6" y="61.9">35</text>
<text x="96.8" y="69">8</text>
<text x="101.2" y="66.9">IOB6</text>
<text x="101.2" y="70.4">IOB5</text>
<text x="128.5" y="70.4">DA4</text>
<text x="128.5" y="66.9">DA3</text>
<text x="137.6" y="69">33</text>
<text x="94.7" y="76.1">10</text>
<text x="96.8" y="72.5">9</text>
<text x="101.2" y="73.9">IOB4</text>
<text x="101.2" y="77.5">IOB3</text>
<text x="128.5" y="77.5">DA6</text>
<text x="128.5" y="73.9">DA5</text>
<text x="137.6" y="76.1">31</text>
<text x="137.6" y="72.5">32</text>
<text x="94.7" y="79.6">11</text>
<text x="94.7" y="83.1">12</text>
<text x="101.2" y="81">IOB2</text>
<text x="128.5" y="81">DA7</text>
<text x="137.6" y="83.1">29</text>
<text x="137.6" y="79.6">30</text>
<text x="94.7" y="86.6">13</text>
<text x="101.2" y="84.5">IOB1</text>
<text x="101.2" y="88.1">IOB0</text>
<text x="128.7" y="88.1">BC2</text>
<text x="128.7" y="84.5">BC1</text>
<text x="137.6" y="86.6">28</text>
<text x="94.7" y="90.2">14</text>
<text x="94.7" y="93.7">15</text>
<text x="101.2" y="91.6">IOA7</text>
<text x="101.2" y="95.1">IOA6</text>
<text x="127" y="91.6">BDIR</text>
<text x="127.7" y="95.1">SEL/</text>
<text x="137.6" y="93.7">26</text>
<text x="137.6" y="90.2">27</text>
<text x="209.6" y="95.5">1</text>
<text x="94.7" y="97.2">16</text>
<text x="94.7" y="100.8">17</text>
<text x="101.2" y="98.6">IOA5</text>
<text x="130.9" y="98.6">A8</text>
<text x="137.6" y="100.8">24</text>
<text x="137.6" y="97.2">25</text>
<text x="209.6" y="99">2</text>
<text x="214.1" y="96.9">1</text>
<text x="214.1" y="100.4">2</text>
<text x="94.7" y="104.3">18</text>
<text x="94.7" y="107.8">19</text>
<text x="101.2" y="102.2">IOA4</text>
<text x="101.2" y="105.7">IOA3</text>
<text x="123.3" y="105.7">RESET/</text>
<text x="129.5" y="102.2">A9/</text>
<text x="137.6" y="107.8">22</text>
<text x="137.6" y="104.3">23</text>
<text x="94.7" y="111.3">20</text>
<text x="101.2" y="109.2">IOA2</text>
<text x="101.2" y="112.7">IOA1</text>
<text x="124.2" y="109.2">CLOCK</text>
<text x="127.1" y="112.7">IOA0</text>
<text x="137.6" y="111.3">21</text>
<text x="334.7" y="118.4">1</text>
<text x="365.3" y="118.4">8</text>
<text x="334.7" y="125.4">2</text>
<text x="338.2" y="120.2">GAIN</text>
<text x="355.5" y="120.2">GAIN</text>
<text x="365.3" y="125.4">7</text>
<text x="338.2" y="127.2">IN-</text>
<text x="351.3" y="127.2">BYPASS</text>
<text x="334.7" y="132.5">3</text>
<text x="338.2" y="134.3">IN+</text>
<text x="357.2" y="134.3">VCC</text>
<text x="365.3" y="132.5">6</text>
<text x="354.9" y="141.3">VOUT</text>
<text x="365.3" y="139.6">5</text>
<text x="389.6" y="143.1">1</text>
<text x="389.6" y="139.6">2</text>
<text x="394.1" y="141">2</text>
<text x="394.1" y="144.5">1</text>
</g>
<g font-size="3.2">
<text x="73.8" y="63.4">8</text>
<text x="73.8" y="70.4">6</text>
<text x="73.8" y="66.9">7</text>
<text x="44.1" y="77.5">4</text>
<text x="73.8" y="77.5">4</text>
<text x="73.8" y="73.9">5</text>
<text x="44.1" y="81">3</text>
<text x="73.8" y="81">3</text>
<text x="44.1" y="88.1">1</text>
<text x="44.1" y="84.5">2</text>
<text x="73.8" y="88.1">1</text>
<text x="73.8" y="84.5">2</text>
<text x="334.7" y="139.6">4</text>
<text x="338.2" y="141.3">GND</text>
<text x="216.7" y="196">1</text>
<text x="216.7" y="199.5">6</text>
<text x="216.7" y="203.1">2</text>
<text x="232.8" y="203.1">11</text>
<text x="216.7" y="206.6">7</text>
<text x="216.7" y="213.6">8</text>
<text x="216.7" y="210.1">3</text>
<text x="216.7" y="220.7">9</text>
<text x="216.7" y="217.2">4</text>
<text x="232.8" y="220.7">10</text>
<text x="216.7" y="224.2">5</text>
</g>
<g font-size="3.2" fill="#8d2323">
<text x="320.4" y="201.3">1</text>
<text x="325.6" y="202.7">DIR</text>
<text x="352.2" y="202.7">VCC</text>
<text x="361.9" y="201.3">20</text>
<text x="320.4" y="204.8">2</text>
<text x="320.4" y="208.4">3</text>
<text x="325.6" y="206.2">A1</text>
<text x="325.6" y="209.8">A2</text>
<text x="353" y="206.2">!OE</text>
<text x="354.6" y="209.8">B1</text>
<text x="361.9" y="208.4">18</text>
<text x="361.9" y="204.8">19</text>
<text x="320.4" y="211.9">4</text>
<text x="320.4" y="215.4">5</text>
<text x="325.6" y="213.3">A3</text>
<text x="354.6" y="213.3">B2</text>
<text x="361.9" y="215.4">16</text>
<text x="361.9" y="211.9">17</text>
<text x="320.4" y="218.9">6</text>
<text x="325.6" y="216.8">A4</text>
<text x="325.6" y="220.3">A5</text>
<text x="354.6" y="220.3">B4</text>
<text x="354.6" y="216.8">B3</text>
<text x="361.9" y="218.9">15</text>
<text x="320.4" y="222.5">7</text>
<text x="320.4" y="226">8</text>
<text x="325.6" y="223.9">A6</text>
<text x="325.6" y="227.4">A7</text>
<text x="354.6" y="227.4">B6</text>
<text x="354.6" y="223.9">B5</text>
<text x="361.9" y="226">13</text>
<text x="361.9" y="222.5">14</text>
<text x="318.4" y="233">10</text>
<text x="320.4" y="229.5">9</text>
<text x="325.6" y="230.9">A8</text>
<text x="354.6" y="230.9">B7</text>
<text x="361.9" y="233">11</text>
<text x="361.9" y="229.5">12</text>
<text x="325.6" y="234.5">GND</text>
<text x="354.6" y="234.5">B8</text>
</g>
<g font-size="2.1" fill="#840000">
<text x="316.9" y="74.6">2</text>
<text x="316.9" y="78.1">4</text>
<text x="316.9" y="81.7">5</text>
<text x="316.9" y="88.7">1</text>
<text x="316.9" y="85.2">3</text>
</g>
</svg>
